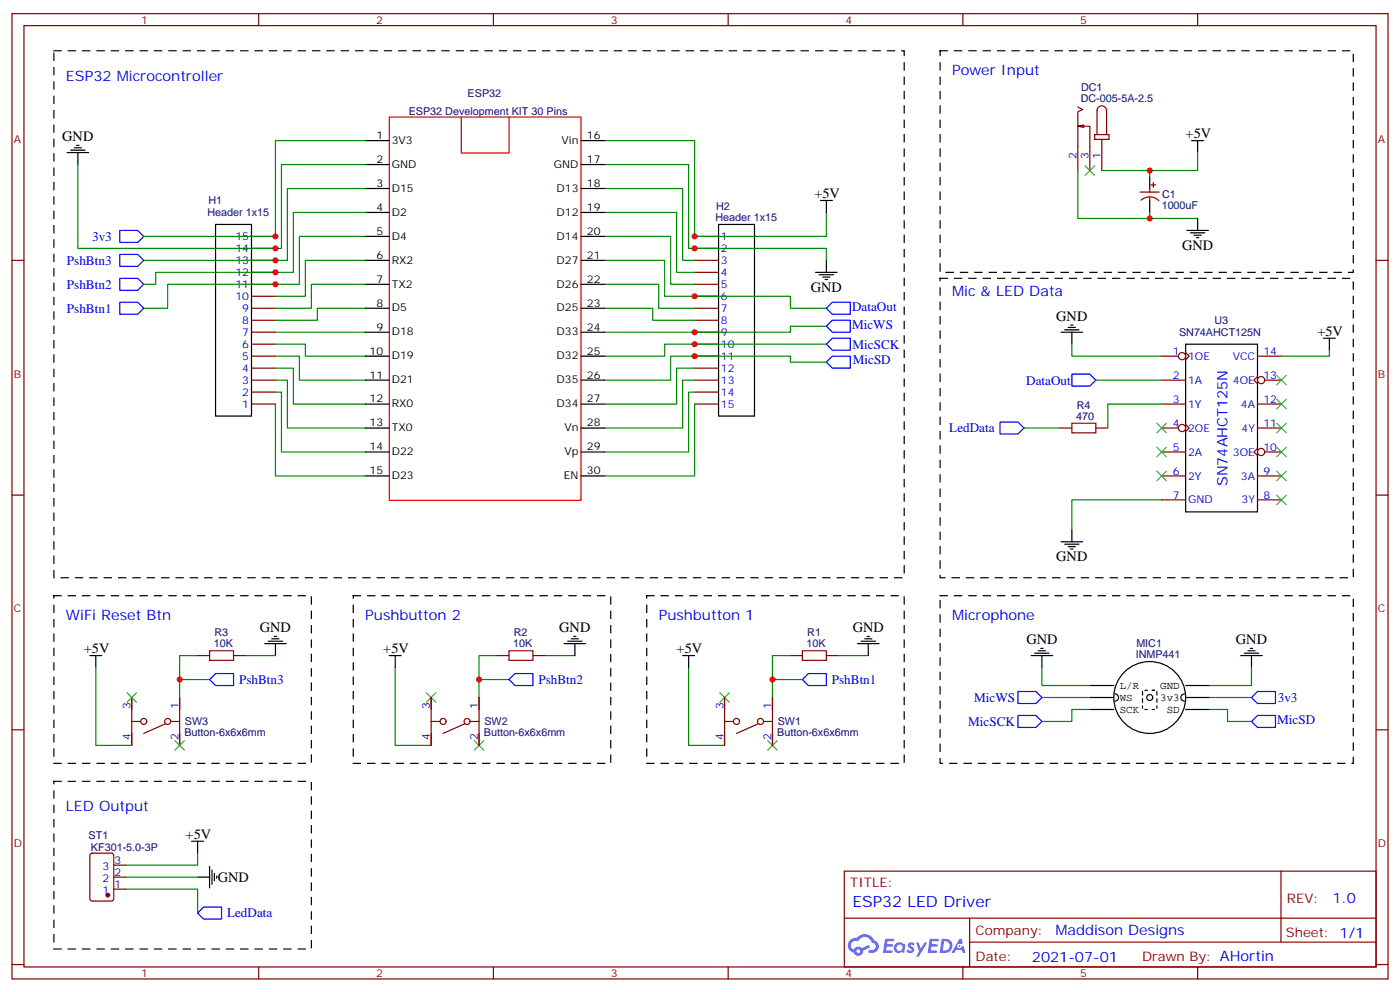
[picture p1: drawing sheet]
<svg xmlns="http://www.w3.org/2000/svg" width="412mm" height="292mm" viewBox="0 0 412 292" stroke-linecap="round" stroke-linejoin="round" font-family="sans-serif">
<g fill="none" stroke="#870000" stroke-width=".35">
<path d="M3.5 4h405.4v284.4h-405.4zM7.1 7.5h398.2v277.3h-398.2zM76.2 4v3.5M145.3 4v3.5M214.5 4v3.5M283.6 4v3.5M352.8 4v3.5M3.5 76.7h3.6M405.3 76.7h3.6M3.5 145.8h3.6M405.3 145.8h3.6M3.5 215h3.6"/>
<path d="M405.3 215h3.6M248.7 256.6h156.6v28.2h-156.6zM377.3 256.6v20.9M248.7 270.5h156.5M285.6 277.5h119.6M285.6 270.5v14.1M3.5 284.1h3.6M76.2 284.8v3.6M145.3 284.8v3.6M214.5 284.8v3.6M283.6 284.8v3.6M352.8 284.8v3.6"/>
<path d="M405.3 284.1h3.6"/>
</g>
<g fill="#5487ff">
<path d="M267.7 277.8a1.22 1.22 0 0 1 1.7 .3l-.4 .5a.47 .47 0 0 0-.3-.4 .47 .47 0 0 0-.5 .2l.1 .2a1.14 1.14 0 0 1 .8 1.8 1.14 1.14 0 0 1-1.9 0l-.2-.2 .5-.5 .7 .4a.29 .29 0 0 0 .3-.3 .29 .29 0 0 0-.2-.3 1.04 1.04 0 0 1-.6-1.7z"/>
<path d="M260.7 276.5h2.4l.3 .2-.2 .5-1.8 .1-.1 .8h1.5l.3 .4-.3 .4h-1.6l-.2 1.1h1.7l.2 .3-.2 .3-2.6 .1z"/>
<path d="M273.8 276.5h2.4l.3 .2-.1 .5-1.8 .1-.2 .8h1.6l.3 .4-.4 .4h-1.6l-.1 1.1h1.7l.2 .3-.2 .3-2.6 .1z"/>
<path d="M282.6 276.5h.7l.3 1.3-.6 .3a.69 .69 0 0 0-1 .3 .69 .69 0 0 0 .4 1 .69 .69 0 0 0 .9-.7l.5-.2 .6 2.2h-.8l-.2-.9h-1.8l-.5 .9h-.8z"/>
<path d="M269.8 277.6h.8l.6 1.8 1.1-1.8h.9l-2.6 4.2h-.8l.9-1.5z"/>
<path d="M277.4 276.5l-.6 4.2h1.3a2.11 2.11 0 0 0 2.5-2.1 2.11 2.11 0 0 0-2.5-2.1zM278.1 277.3a1.39 1.39 0 0 1 1.7 1.4 1.39 1.39 0 0 1-1.8 1.3h-.3z"/>
<path d="M263.7 278.2a1.54 1.54 0 0 0-.1 2.1 1.54 1.54 0 0 0 2.2 .1l.6 .3 .3-2.3-.2-.3h-.4a1.49 1.49 0 0 0-2.4 .1zM264 279.2a.94 .94 0 0 1 1.8 0 .94 .94 0 0 1-1.8 0z"/>
<path d="M250.4 276.9a2.18 2.18 0 0 0 1.1 3.7 1.44 1.44 0 0 0 1.6 .9 1.44 1.44 0 0 0 1.2-1.4l2-1-.5-.8-1.9 1a1.47 1.47 0 0 0-2.4 .4 1.39 1.39 0 0 1-.7-1.9 1.39 1.39 0 0 1 2-.5 2.12 2.12 0 0 1 2.2-1.3 2.12 2.12 0 0 1 1.9 1.7 1.14 1.14 0 0 1 1.1 1.4 1.14 1.14 0 0 1-1.7 .7 .43 .43 0 0 0-.5 .4 .43 .43 0 0 0 .4 .5 1.98 1.98 0 0 0 2.5-1.2 1.98 1.98 0 0 0-1.2-2.6 3.1 3.1 0 0 0-5.3-.6l-.9 .1zM252.3 280.2a.55 .55 0 0 1 1.1 0 .55 .55 0 0 1-1.1 0z"/>
<circle cx="282.6" cy="278.6" r=".26"/>
</g>
<g fill="none" stroke="#870000" stroke-width=".35">
<path d="M317.5 31.5l1.4 .7-1.4 .7v17.3M317.5 37.2l1.8 .3M319.3 36.8l-1.8 .4h3.5v13M322.4 39.7h4.3v1.4h-4.3zM323.1 39.7v-7.1a1.41 1.41 0 0 1 1.5-1.4 1.41 1.41 0 0 1 1.4 1.4v7.1M324.6 41.1v9.1M335.8 56.6h5.7M336.1 59a3.8 3.8 0 0 1 5.3 .1M338.7 55.5v1.1M338.7 58v1.1M339 54.5h1.4M339.7 53.8v1.4"/>
<path d="M74.1 69.6h7M74.1 73.2h7M74.1 76.7h7M204.6 69.6h7.1M204.6 73.2h7.1M204.6 76.7h7.1M74.1 80.2h7M74.1 83.7h7M74.1 87.3h7M74.1 90.8h7M74.1 94.3h7M74.1 97.9h7"/>
<path d="M204.6 80.2h7.1M204.6 83.7h7.1M204.6 87.3h7.1M204.6 90.8h7.1M204.6 94.3h7.1M204.6 97.9h7.1M74.1 104.9h7M74.1 112h7M74.1 119h7M74.1 101.4h7M74.1 108.4h7M74.1 115.5h7"/>
<path d="M204.6 104.9h7.1M204.6 112h7.1M204.6 119h7.1M204.6 101.4h7.1M204.6 108.4h7.1M204.6 115.5h7.1M342.2 104.9h4.9M342.2 112h7M342.2 119h7M349.2 103.9l1.1 1-1.1 1.1M370.4 110.9l-1 1.1 1 1M370.4 104.9h7.1"/>
<path d="M370.4 119h7.1M372.5 112h5M312.2 126.1h3.5M322.8 126.1h3.5M342.2 126.1h4.9M342.2 133.1h7M349.2 125l1.1 1.1-1.1 1M370.4 132.1l-1 1 1 1.1M370.4 126.1h7.1M372.5 133.1h5M342.2 140.2h7M342.2 147.2h7"/>
<path d="M370.4 140.2h7.1M370.4 147.2h7.1M58.2 193.1h3.5M68.8 193.1h3.5M146.4 193.1h3.5M157 193.1h3.5M232.8 193.1h3.6M243.4 193.1h3.5M38.8 205.5v14.1M38.8 212.5h2.5M48.7 213.2l-6.4 2.8M50.4 212.5h2.5"/>
<path d="M52.9 205.5v14.1M127 212.5h2.5M127 205.5v14.1M136.9 213.2l-6.4 2.8M138.6 212.5h2.5M141.1 205.5v14.1M213.4 212.5h2.5M213.4 205.5v14.1M223.3 213.2l-6.3 2.8M225.1 212.5h2.4M227.5 205.5v14.1M26.7 251.5l.5-.2h5.6l.7 .4v13l-.4 .7h-5.9l-.7-.4v-13z"/>
<path d="M33.5 258.4h3.5M33.5 254.8h3.5M33.5 261.9h3.5"/>
<circle cx="348.2" cy="104.9" r="1.06"/>
<circle cx="371.5" cy="112" r="1.06"/>
<circle cx="348.2" cy="126.1" r="1.06"/>
<circle cx="371.5" cy="133.1" r="1.06"/>
<circle cx="42.3" cy="212.5" r=".88"/>
<circle cx="49.4" cy="212.5" r=".88"/>
<circle cx="130.5" cy="212.5" r=".88"/>
<circle cx="137.6" cy="212.5" r=".88"/>
<circle cx="217" cy="212.5" r=".88"/>
<circle cx="224" cy="212.5" r=".88"/>
</g>
<g fill="none" stroke="#000" stroke-width=".35">
<path d="M19.8 44.9h6.3M20.8 44.2h4.2M21.9 43.5h2.1M22.6 42.8h.7M22.9 44.9v3.6M107.6 41.4h7.1M107.6 48.5h7.1M107.6 55.5h7.1M171.1 41.4h7.1M171.1 48.5h7.1M171.1 55.5h7.1M241.7 59.1h3.5"/>
<path d="M243.4 59.1v3.5M338.7 52v3.5M338.7 59.1v3.5M351 41.4h3.5M352.8 41.4v3.5M63.5 66.1h10.6v56.5h-10.6zM107.6 62.6h7.1M107.6 69.6h7.1M107.6 76.7h7.1M171.1 62.6h7.1M171.1 69.6h7.1M171.1 76.7h7.1"/>
<path d="M211.7 66.1h10.5v56.5h-10.5zM243.4 76.7v3.5M349.6 67.9h6.4M350.7 68.6h4.2M351.7 69.3h2.1M352.4 70h.7M352.8 64.3v3.6M107.6 97.9h7.1M107.6 83.7h7.1M107.6 90.8h7.1M171.1 97.9h7.1M171.1 83.7h7.1"/>
<path d="M171.1 90.8h7.1M240.2 80.2h6.4M241.3 80.9h4.2M242.4 81.6h2.1M243.1 82.3h.7M312.6 97.9h6.3M313.6 97.2h4.3M314.7 96.4h2.1M315.4 95.7h.7M315.7 97.9v3.5M389.8 99.6h3.5M391.6 99.6v3.6"/>
<path d="M107.6 104.9h7.1M107.6 112h7.1M107.6 119h7.1M171.1 104.9h7.1M171.1 112h7.1M171.1 119h7.1M349.2 101.4h21.2v49.4h-21.2zM107.6 126.1h7.1M107.6 133.1h7.1M171.1 126.1h7.1M171.1 133.1h7.1M107.6 140.2h7.1"/>
<path d="M171.1 140.2h7.1M312.6 159.6h6.3M315.7 156.1v3.5M313.6 160.3h4.3M314.7 161h2.1M315.4 161.7h.7M26.5 193.1h3.5M28.2 193.1v3.5M78 189.6h6.3M79 188.9h4.3M80.1 188.2h2.1M80.8 187.5h.7"/>
<path d="M81.1 189.6v3.5M114.7 193.1h3.5M116.4 193.1v3.5M166.2 189.6h6.3M167.2 188.9h4.2M168.3 188.2h2.1M169 187.5h.7M169.3 189.6v3.5M201.1 193.1h3.5M202.8 193.1v3.5M252.6 189.6h6.3M253.6 188.9h4.3"/>
<path d="M254.7 188.2h2.1M255.4 187.5h.7M255.8 189.6v3.5M303.7 193.1h6.4M304.8 192.4h4.2M305.9 191.7h2.1M306.6 191h.7M306.9 193.1v3.5M365.5 193.1h6.3M366.5 192.4h4.3M367.6 191.7h2.1M368.3 191h.7"/>
<path d="M368.7 193.1v3.5M321 201.9h7.1M321 205.5h7.1M321 209h7.1M328.4 204.4a1.06 1.06 0 0 1 1.1 1.1 1.06 1.06 0 0 1-1.1 1M336.5 203.7v1.1M336.5 205.8v1.1M336.5 207.9v.7M337.3 209h.7M337.3 203.3h.7M339.4 203.3h.7h-.4M339.4 209h.7"/>
<path d="M340.8 203.7v1.1M340.8 205.8v1.1M340.8 207.9v.7M348.9 204.4a1.06 1.06 0 0 0-1.1 1.1 1.06 1.06 0 0 0 1.1 1M349.2 201.9h7.1M349.2 205.5h7.1M349.2 209h7.1M56.4 247.8h3.6M58.2 247.8v3.5M58.2 258.4h3.5M61.7 255.2v6.3M62.4 256.3v4.2"/>
<path d="M63.1 257.3v2.1M63.9 258v.7"/>
<circle cx="338.7" cy="205.5" r="10.6"/>
<circle cx="338.7" cy="205.5" r=".88"/>
</g>
<g fill="none" stroke="#008700" stroke-width=".35">
<path d="M22.9 48.5v24.7h60v-24.7h24.7M107.6 55.5h-22.9v21.2h-42.4M107.6 41.4h-26.5v28.2h-38.8M178.2 41.4h26.4v28.2h38.8v-7M178.2 48.5h24.6v24.7h40.6v3.5M178.2 55.5h22.9v21.2h3.5M317.5 50.2v14.1h35.3M338.7 50.2v1.8M352.8 44.9v5.3h-28.2M107.6 69.6h-19.4v14.1h-38.8v7.1h-7.1M107.6 76.7h-17.6v10.6h-8.9M107.6 62.6h-21.2v17.6h-40.5v3.5h-3.6"/>
<path d="M178.2 62.6h21.1v17.6h5.3M178.2 69.6h19.4v14.1h7M178.2 76.7h17.6v10.6h37v3.5h10.6M338.7 62.6v1.7M81.1 97.9h26.5M107.6 83.7h-15.9v7.1h-10.6M107.6 90.8h-14.1v3.5h-12.4M178.2 83.7h15.8v7.1h10.6M178.2 90.8h14.1v3.5h12.3M243.4 96.1h-10.6v1.8h-54.6M81.1 115.5h1.8v17.6h24.7M81.1 112h3.6v14.1h22.9"/>
<path d="M81.1 108.4h5.3v10.6h21.2M81.1 104.9h7.1v7.1h19.4M81.1 101.4h8.9v3.5h17.6M81.1 119v21.2h26.5M204.6 115.5h-1.8v17.6h-24.6M204.6 112h-3.5v14.1h-22.9M204.6 119v21.2h-26.4M204.6 108.4h-5.3v10.6h-21.1M243.4 106.7h-10.6v-1.8h-35.2v7.1h-19.4M243.4 101.4h-47.6v3.5h-17.6M315.7 101.4v3.5h26.5M322.8 112h19.4"/>
<path d="M342.2 119h-15.9v7.1M391.6 103.2v1.7h-14.1M301.6 126.1h10.6M342.2 147.2h-26.5v8.9M28.2 196.6v23h10.6M58.2 193.1h-5.3v12.4M72.3 193.1h8.8M116.4 196.6v23h10.6M146.4 193.1h-5.3v12.4M160.5 193.1h8.8M202.8 196.6v23h10.6M232.8 193.1h-5.3v12.4"/>
<path d="M246.9 193.1h8.9M306.9 196.6v5.3h14.1M368.7 196.6v5.3h-12.4M52.9 200.2h8.8M141.1 200.2h8.8M227.5 200.2h8.9M306.9 205.5h14.1M321 209h-5.3v3.5h-8.8M356.3 209h5.3v3.5h7.1M356.3 205.5h12.4M37 258.4h21.2M58.2 251.3v3.5h-21.2"/>
<path d="M37 261.9h21.2v7.1"/>
</g>
<path d="M15.9 15h250.4v155.2h-250.4zM276.9 15h121.7v65.2h-121.7zM276.9 82h121.7v88.2h-121.7zM15.9 175.5h75.8v49.4h-75.8zM104.1 175.5h75.8v49.4h-75.8zM190.5 175.5h75.8v49.4h-75.8zM276.9 175.5h121.7v49.4h-121.7zM15.9 230.2h75.8v49.3h-75.8z" fill="none" stroke="#000" stroke-width=".35" stroke-dasharray="2.1 2.1"/>
<g fill="none" stroke="#00f" stroke-width=".35">
<path d="M35.3 67.9h5.3l1.7 1.7-1.7 1.8h-5.3zM35.3 74.9h5.3l1.7 1.8-1.7 1.8h-5.3zM35.3 82h5.3l1.7 1.7-1.7 1.8h-5.3zM35.3 89h5.3l1.7 1.8-1.7 1.8h-5.3zM243.4 96.1l1.8-1.8h5.3v3.6h-5.3zM243.4 90.8l1.8-1.8h5.3v3.6h-5.3zM243.4 101.4l1.8-1.8h5.3v3.6h-5.3zM243.4 106.7l1.8-1.8h5.3v3.5h-5.3zM315.7 110.2h5.3l1.8 1.8-1.8 1.7h-5.3zM294.6 124.3h5.3l1.7 1.8-1.7 1.7h-5.3zM61.7 200.2l1.8-1.8h5.3v3.5h-5.3zM149.9 200.2l1.8-1.8h5.3v3.5h-5.3z"/>
<path d="M236.4 200.2l1.7-1.8h5.3v3.5h-5.3zM299.9 203.7h5.3l1.7 1.8-1.7 1.7h-5.3zM299.9 210.7h5.3l1.7 1.8-1.7 1.8h-5.3zM368.7 205.5l1.7-1.8h5.3v3.5h-5.3zM370.4 210.7h5.3v3.6h-5.3l-1.7-1.8zM58.2 269l1.8-1.8h5.3v3.5h-5.3z"/>
</g>
<g fill="none" stroke="#3c3" stroke-width=".35">
<path d="M319.6 48.8l2.8 2.8M322.4 48.8l-2.8 2.8M376.1 117.6l2.8 2.8M376.1 110.6l2.8 2.8M378.9 117.6l-2.8 2.8M378.9 110.6l-2.8 2.8M340.8 124.7l2.8 2.8M340.8 131.7l2.8 2.8M340.8 138.8l2.8 2.8M343.6 124.7l-2.8 2.8M343.6 131.7l-2.8 2.8M343.6 138.8l-2.8 2.8"/>
<path d="M376.1 138.8l2.8 2.8M376.1 131.7l2.8 2.8M376.1 124.7l2.8 2.8M378.9 138.8l-2.8 2.8M378.9 131.7l-2.8 2.8M378.9 124.7l-2.8 2.8M376.1 145.8l2.8 2.9M378.9 145.8l-2.8 2.9M37.4 204l2.8 2.9M40.2 204l-2.8 2.9M51.5 218.2l2.8 2.8M54.3 218.2l-2.8 2.8"/>
<path d="M125.6 204l2.8 2.9M128.4 204l-2.8 2.9M139.7 218.2l2.8 2.8M142.5 218.2l-2.8 2.8M212 204l2.8 2.9M214.8 204l-2.8 2.9M226.1 218.2l2.9 2.8M229 218.2l-2.9 2.8"/>
</g>
<path d="M315.7 124.7h7.1v2.8h-7.1zM61.7 191.7h7.1v2.8h-7.1zM149.9 191.7h7.1v2.8h-7.1zM236.4 191.7h7v2.8h-7z" fill="none" stroke="#a10000" stroke-width=".35"/>
<path d="M114.7 34.5h56.4v112.9h-56.4zM135.9 34.5v10.6h14.1v-10.6" fill="none" stroke="#f00" stroke-width=".35"/>
<circle cx="31.7" cy="263.7" r=".53" fill="#870000" stroke="#870000" stroke-width=".35"/>
<g fill="#c00">
<circle cx="338.7" cy="64.3" r=".88"/>
<circle cx="338.7" cy="50.2" r=".88"/>
<circle cx="204.6" cy="69.6" r=".88"/>
<circle cx="204.6" cy="73.2" r=".88"/>
<circle cx="52.9" cy="200.2" r=".88"/>
<circle cx="81.1" cy="76.7" r=".88"/>
<circle cx="81.1" cy="83.7" r=".88"/>
<circle cx="81.1" cy="80.2" r=".88"/>
<circle cx="141.1" cy="200.2" r=".88"/>
<circle cx="227.5" cy="200.2" r=".88"/>
<circle cx="204.6" cy="104.9" r=".88"/>
<circle cx="204.6" cy="101.4" r=".88"/>
<circle cx="204.6" cy="97.9" r=".88"/>
<circle cx="204.6" cy="87.3" r=".88"/>
<circle cx="81.1" cy="69.6" r=".88"/>
<circle cx="81.1" cy="73.2" r=".88"/>
</g>
<text font-size="4.6" fill="#00f" x="251.1" y="267.3">ESP32 LED Driver</text>
<g font-size="4.2" fill="#00f">
<text x="19.4" y="23.8">ESP32 Microcontroller</text>
<text x="280.5" y="22">Power Input</text>
<text x="280.5" y="87.3">Mic &amp; LED Data</text>
<text x="361.5" y="143.2" transform="rotate(-90 361.5 143.2)">SN74AHCT125N</text>
<text x="19.4" y="182.5">WiFi Reset Btn</text>
<text x="107.6" y="182.5">Pushbutton 2</text>
<text x="194" y="182.5">Pushbutton 1</text>
<text x="280.5" y="182.5">Microphone</text>
<text x="19.4" y="239">LED Output</text>
<text x="392.5" y="265.9">1.0</text>
<text x="310.9" y="275.4">Maddison Designs</text>
<text x="304" y="283.2">2021-07-01</text>
</g>
<g font-size="4.2">
<text x="18.3" y="41.6">GND</text>
<text x="349.2" y="40.7">+5V</text>
<text x="239.9" y="58.3">+5V</text>
<text x="348.2" y="73.5">GND</text>
<text x="238.8" y="85.9">GND</text>
<text x="311.1" y="94.5">GND</text>
<text x="388.1" y="98.9">+5V</text>
<text x="311.1" y="165.2">GND</text>
<text x="76.6" y="186.3">GND</text>
<text x="164.7" y="186.3">GND</text>
<text x="251.2" y="186.3">GND</text>
<text x="302.3" y="189.8">GND</text>
<text x="364.1" y="189.8">GND</text>
<text x="24.7" y="192.4">+5V</text>
<text x="112.9" y="192.4">+5V</text>
<text x="199.3" y="192.4">+5V</text>
<text x="54.7" y="247.1">+5V</text>
<text x="64.2" y="259.8">GND</text>
</g>
<g font-size="3.9" fill="#00f">
<text x="27.1" y="71">3v3</text>
<text x="19.7" y="78">PshBtn3</text>
<text x="19.7" y="85">PshBtn2</text>
<text x="19.7" y="92.1">PshBtn1</text>
<text x="251" y="91.6">DataOut</text>
<text x="251" y="96.9">MicWS</text>
<text x="251.1" y="102.8">MicSCK</text>
<text x="251.2" y="107.3">MicSD</text>
<text x="302.3" y="113.3">DataOut</text>
<text x="279.6" y="127.3">LedData</text>
<text x="70.4" y="201.4">PshBtn3</text>
<text x="158.6" y="201.4">PshBtn2</text>
<text x="245" y="201.4">PshBtn1</text>
<text x="287" y="206.7">MicWS</text>
<text x="376.4" y="206.7">3v3</text>
<text x="285.2" y="213.8">MicSCK</text>
<text x="376.2" y="213.3">MicSD</text>
<text x="66.9" y="270.2">LedData</text>
</g>
<g font-size="3.9" fill="#800">
<text x="250.5" y="261.2">TITLE:</text>
<text x="379.1" y="265.9">REV:</text>
<text x="287.4" y="275.4">Company:</text>
<text x="378.7" y="276">Sheet: 1/1</text>
<text x="287.4" y="283.1">Date:</text>
<text x="336.4" y="283.2">Drawn By: AHortin</text>
</g>
<g font-size="3.2" fill="#800">
<text x="41.6" y="7">1</text>
<text x="110.8" y="7">2</text>
<text x="179.9" y="7">3</text>
<text x="249.1" y="7">4</text>
<text x="318.2" y="7">5</text>
<text x="4.1" y="42.1">A</text>
<text x="405.9" y="42.1">A</text>
<text x="4.1" y="111.3">B</text>
<text x="405.9" y="111.3">B</text>
<text x="4.1" y="180.4">C</text>
<text x="405.9" y="180.4">C</text>
<text x="4.1" y="249.6">D</text>
<text x="405.9" y="249.6">D</text>
<text x="41.6" y="287.8">1</text>
<text x="110.8" y="287.8">2</text>
<text x="179.9" y="287.8">3</text>
<text x="249.1" y="287.8">4</text>
<text x="318.2" y="287.8">5</text>
</g>
<g font-size="3.2" fill="#000080">
<text x="137.8" y="28.5">ESP32</text>
<text x="318.4" y="26.9">DC1</text>
<text x="120.4" y="33.8">ESP32 Development KIT 30 Pins</text>
<text x="318.3" y="30.1">DC-005-5A-2.5</text>
<text x="342.3" y="58.5">C1</text>
<text x="61.1" y="63.7">Header 1x15</text>
<text x="61.4" y="60.2">H1</text>
<text x="210.8" y="65.1">Header 1x15</text>
<text x="211" y="61.8">H2</text>
<text x="342.2" y="61.6">1000uF</text>
<text x="357.7" y="95.5">U3</text>
<text x="347.3" y="99">SN74AHCT125N</text>
<text x="317" y="123.6">470</text>
<text x="317.2" y="120.4">R4</text>
<text x="63" y="190.6">10K</text>
<text x="63.2" y="187.5">R3</text>
<text x="151.2" y="190.6">10K</text>
<text x="151.4" y="187.5">R2</text>
<text x="237.6" y="190.6">10K</text>
<text x="237.8" y="187.5">R1</text>
<text x="334.7" y="190.6">MIC1</text>
<text x="334.5" y="193.8">INMP441</text>
<text x="54.5" y="213.7">SW3</text>
<text x="142.7" y="213.7">SW2</text>
<text x="229.1" y="213.7">SW1</text>
<text x="54.3" y="216.9">Button-6x6x6mm</text>
<text x="142.5" y="216.9">Button-6x6x6mm</text>
<text x="229" y="216.9">Button-6x6x6mm</text>
<text x="26.1" y="247.2">ST1</text>
<text x="26.8" y="250.7">KF301-5.0-3P</text>
</g>
<g font-size="3.2">
<text x="110.9" y="40.9">1</text>
<text x="172.9" y="40.9">16</text>
<text x="110.9" y="48">2</text>
<text x="115.4" y="42.4">3V3</text>
<text x="165.4" y="42.4">Vin</text>
<text x="172.9" y="48">17</text>
<text x="115.4" y="49.4">GND</text>
<text x="163.1" y="49.4">GND</text>
<text x="110.9" y="55.1">3</text>
<text x="115.4" y="56.5">D15</text>
<text x="163.9" y="56.5">D13</text>
<text x="172.9" y="55.1">18</text>
<text x="110.9" y="62.1">4</text>
<text x="115.4" y="63.5">D2</text>
<text x="163.9" y="63.5">D12</text>
<text x="172.9" y="62.1">19</text>
<text x="110.9" y="69.2">5</text>
<text x="115.4" y="70.6">D4</text>
<text x="163.9" y="70.6">D14</text>
<text x="172.9" y="69.2">20</text>
<text x="110.9" y="76.2">6</text>
<text x="115.4" y="77.6">RX2</text>
<text x="163.9" y="77.6">D27</text>
<text x="172.9" y="76.2">21</text>
<text x="110.9" y="83.3">7</text>
<text x="172.9" y="83.3">22</text>
<text x="115.4" y="84.7">TX2</text>
<text x="163.9" y="84.7">D26</text>
<text x="110.9" y="90.3">8</text>
<text x="115.4" y="91.7">D5</text>
<text x="163.9" y="91.7">D25</text>
<text x="172.9" y="90.3">23</text>
<text x="110.9" y="97.4">9</text>
<text x="115.4" y="98.8">D18</text>
<text x="163.9" y="98.8">D33</text>
<text x="172.9" y="97.4">24</text>
<text x="108.9" y="104.4">10</text>
<text x="115.4" y="105.9">D19</text>
<text x="163.9" y="105.9">D32</text>
<text x="172.9" y="104.4">25</text>
<text x="108.9" y="111.5">11</text>
<text x="115.4" y="112.9">D21</text>
<text x="163.9" y="112.9">D35</text>
<text x="172.9" y="111.5">26</text>
<text x="108.9" y="118.6">12</text>
<text x="115.4" y="120">RX0</text>
<text x="163.9" y="120">D34</text>
<text x="172.9" y="118.6">27</text>
<text x="108.9" y="125.6">13</text>
<text x="172.9" y="125.6">28</text>
<text x="115.4" y="127">TX0</text>
<text x="166.3" y="127">Vn</text>
<text x="108.9" y="132.7">14</text>
<text x="115.4" y="134.1">D22</text>
<text x="166.3" y="134.1">Vp</text>
<text x="172.9" y="132.7">29</text>
<text x="108.9" y="139.7">15</text>
<text x="115.4" y="141.1">D23</text>
<text x="166" y="141.1">EN</text>
<text x="172.9" y="139.7">30</text>
<text x="329.8" y="203">L/R</text>
<text x="341.8" y="203">GND</text>
<text x="329.8" y="206.5">WS</text>
<text x="341.8" y="206.5">3v3</text>
<text x="329.8" y="210">SCK</text>
<text x="343.7" y="210">SD</text>
</g>
<g font-size="3.2" fill="#00f">
<text x="317.1" y="47" transform="rotate(-90 317.1 47)">2</text>
<text x="320.7" y="47" transform="rotate(-90 320.7 47)">3</text>
<text x="324.2" y="47" transform="rotate(-90 324.2 47)">1</text>
<text x="69.3" y="70.7">15</text>
<text x="212.4" y="70.7">1</text>
<text x="69.3" y="77.8">13</text>
<text x="69.3" y="74.2">14</text>
<text x="212.4" y="74.2">2</text>
<text x="212.4" y="77.8">3</text>
<text x="69.3" y="81.3">12</text>
<text x="212.4" y="81.3">4</text>
<text x="69.3" y="88.3">10</text>
<text x="69.3" y="84.8">11</text>
<text x="212.4" y="84.8">5</text>
<text x="212.4" y="88.3">6</text>
<text x="71.4" y="95.4">8</text>
<text x="71.4" y="91.9">9</text>
<text x="212.4" y="91.9">7</text>
<text x="212.4" y="95.4">8</text>
<text x="71.4" y="98.9">7</text>
<text x="212.4" y="98.9">9</text>
<text x="71.4" y="106">5</text>
<text x="71.4" y="102.4">6</text>
<text x="212.4" y="102.4">10</text>
<text x="212.4" y="106">11</text>
<text x="345.5" y="104.6">1</text>
<text x="350" y="106">1OE</text>
<text x="363.1" y="106">VCC</text>
<text x="372.2" y="104.6">14</text>
<text x="71.4" y="113">3</text>
<text x="71.4" y="109.5">4</text>
<text x="212.4" y="109.5">12</text>
<text x="212.4" y="113">13</text>
<text x="345.5" y="111.6">2</text>
<text x="350" y="113">1A</text>
<text x="363.2" y="113">4OE</text>
<text x="372.2" y="111.6">13</text>
<text x="71.4" y="116.6">2</text>
<text x="212.4" y="116.6">14</text>
<text x="345.5" y="118.7">3</text>
<text x="372.2" y="118.7">12</text>
<text x="71.4" y="120.1">1</text>
<text x="212.4" y="120.1">15</text>
<text x="345.5" y="125.7">4</text>
<text x="350" y="120.1">1Y</text>
<text x="365.5" y="120.1">4A</text>
<text x="372.2" y="125.7">11</text>
<text x="350" y="127.1">2OE</text>
<text x="365.7" y="127.1">4Y</text>
<text x="345.5" y="132.8">5</text>
<text x="350" y="134.2">2A</text>
<text x="363.2" y="134.2">3OE</text>
<text x="372.2" y="132.8">10</text>
<text x="345.5" y="139.8">6</text>
<text x="350" y="141.3">2Y</text>
<text x="365.5" y="141.3">3A</text>
<text x="372.2" y="139.8">9</text>
<text x="345.5" y="146.9">7</text>
<text x="350" y="148.3">GND</text>
<text x="365.7" y="148.3">3Y</text>
<text x="372.2" y="146.9">8</text>
<text x="38.5" y="209" transform="rotate(-90 38.5 209)">3</text>
<text x="52.6" y="209" transform="rotate(-90 52.6 209)">1</text>
<text x="126.6" y="209" transform="rotate(-90 126.6 209)">3</text>
<text x="140.8" y="209" transform="rotate(-90 140.8 209)">1</text>
<text x="213.1" y="209" transform="rotate(-90 213.1 209)">3</text>
<text x="227.2" y="209" transform="rotate(-90 227.2 209)">1</text>
<text x="38.5" y="218.1" transform="rotate(-90 38.5 218.1)">4</text>
<text x="52.6" y="218.1" transform="rotate(-90 52.6 218.1)">2</text>
<text x="126.6" y="218.1" transform="rotate(-90 126.6 218.1)">4</text>
<text x="140.8" y="218.1" transform="rotate(-90 140.8 218.1)">2</text>
<text x="213.1" y="218.1" transform="rotate(-90 213.1 218.1)">4</text>
<text x="227.2" y="218.1" transform="rotate(-90 227.2 218.1)">2</text>
<text x="30.2" y="256.3">3</text>
<text x="33.7" y="254.5">3</text>
<text x="30.2" y="263.3">1</text>
<text x="30.2" y="259.8">2</text>
<text x="33.7" y="261.5">1</text>
<text x="33.7" y="258">2</text>
</g>
</svg>
